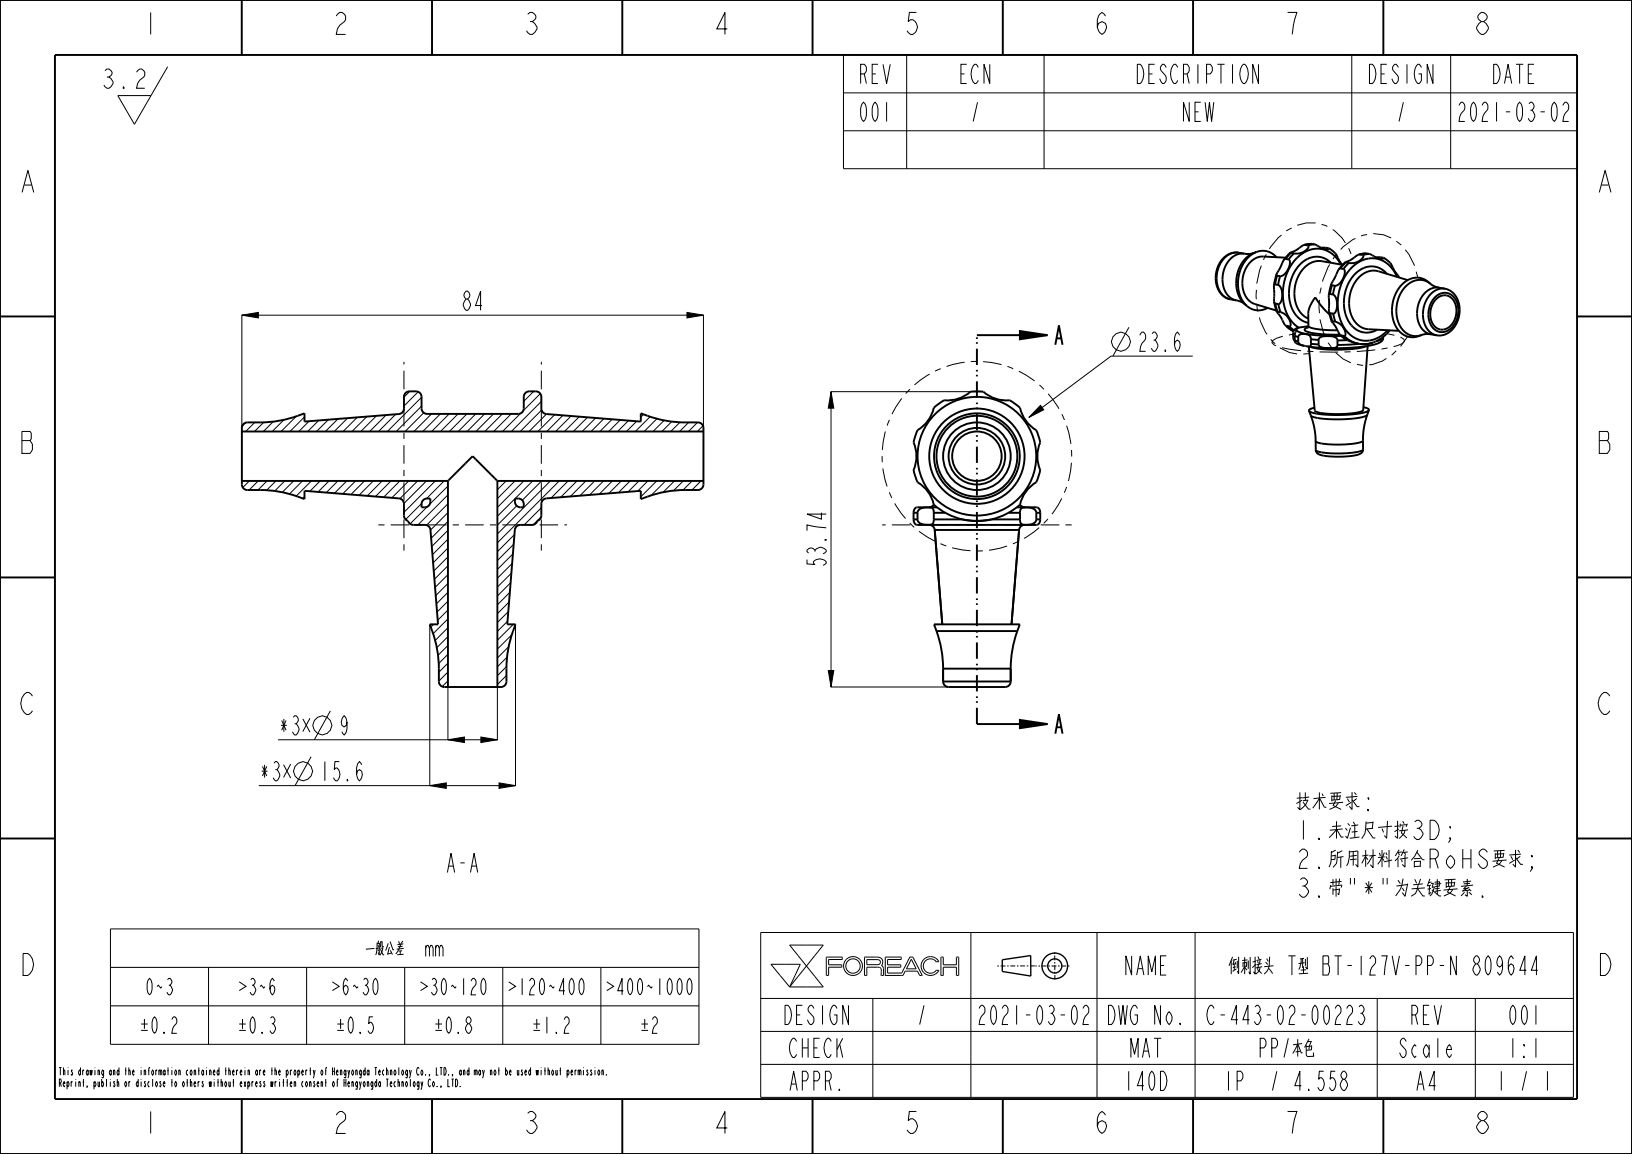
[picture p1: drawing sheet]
<svg xmlns="http://www.w3.org/2000/svg" width="297mm" height="210mm" viewBox="0 0 297 210" stroke-linecap="round" stroke-linejoin="round" font-family="sans-serif">
<g fill="none" stroke="#000" stroke-width=".18">
<path d="M19.1 12.9l.4-.3a.82 .82 0 0 1 .9 .8l-.6 .6a1.58 1.58 0 0 1 .8 1.2 1.2 1.2 0 0 1-1.1 .9l-.6-.6M19.5 14h.3M22.4 15.8l.2 .3h-.2zM24.9 13.1l.5-.5h.4l.5 .5a1.35 1.35 0 0 1-.9 1.5l-.4 .6-.1 .9h1.4M30.5 12.1l-6 10.5-3.1-5.2h6.1M153.5 10h133.5v20.7h-133.5zM153.5 16.9h133.5M165 10v20.7M190 10v20.7M246 10v20.7M264 10v20.7M153.5 23.8h133.5"/>
<path d="M44 57.4l3-.5v1zM44 57.3v20.5M44 57.4h84M125 56.9l3 .5-3 .5zM128 57.3v20.5M205.5 59.6l-3 5.2M44.7 76.9l-.6 .6M46.4 76.9l-1.7 1.6M48 76.9l-1.7 1.6M49.7 76.7l-1.8 1.8M51.7 76.4l-2.2 2.1M53.9 75.8l-2.7 2.7"/>
<path d="M55.4 75.9l-2.6 2.6M56.2 76.7l-1.8 1.8M58 76.5l-2 2M59.7 76.4l-2.1 2.1M61.5 76.2l-2.3 2.3M63.3 76.1l-2.5 2.4M65 76l-2.6 2.5M66.8 75.8l-2.8 2.7M68.5 75.7l-2.8 2.8M70.3 75.5l-3 3M72 75.4l-3.1 3.1M74.6 71.2l-1.1 1.1"/>
<path d="M76.1 71.3l-2.6 2.6M76.7 72.3l-6.2 6.2M76.7 73.9l-4.6 4.6M77.1 75.1l-3.4 3.4M78.5 75.3l-3.2 3.2M80.1 75.3l-3.2 3.2M81.8 75.3l-3.2 3.2M83.4 75.3l-3.2 3.2M85 75.3l-3.2 3.2M86.6 75.3l-3.2 3.2M88.2 75.3l-3.2 3.2M89.8 75.3l-3.2 3.2"/>
<path d="M91.4 75.3l-3.2 3.2M93 75.3l-3.2 3.2M94.7 75.2l-3.3 3.3M97.1 71.2l-1.8 1.8M98.3 71.6l-3.1 3.1M98.5 73.1l-5.4 5.4M98.6 74.6l-3.9 3.9M99.5 75.3l-3.2 3.2M100.9 75.5l-3 3M102.4 75.6l-2.9 2.9M103.9 75.7l-2.8 2.8M105.4 75.8l-2.7 2.7"/>
<path d="M106.9 75.9l-2.6 2.6M108.4 76.1l-2.5 2.4M109.9 76.2l-2.3 2.3M111.4 76.3l-2.2 2.2M112.9 76.4l-2.1 2.1M114.4 76.5l-2 2M115.9 76.7l-1.9 1.8M117.1 75.4l-.5 .5M118.3 75.8l-2.7 2.7M119.6 76.2l-2.4 2.3M120.9 76.5l-2.1 2M122.3 76.7l-1.8 1.8"/>
<path d="M123.7 76.8l-1.6 1.7M125.3 76.9l-1.6 1.6M126.9 76.9l-1.6 1.6M127.9 77.5l-1 1M151.2 71.3h27.7M151.2 71.3l.5 3h-1zM151.2 71.3v53.7M189.3 73.8l.6 .8-2.7 1.4zM217.1 64.8h-14.9l-15 11.2M45.4 87.5l-1.2 1.2M47 87.5l-1.7 1.7M48.6 87.5l-1.6 1.7"/>
<path d="M50.2 87.5l-1.7 1.7M51.8 87.5l-1.8 1.8M53.4 87.5l-2 2.1M55 87.5l-2.3 2.4M55.4 90.4l-.3 .3M56.7 87.5l-2.8 2.8M58.3 87.5l-1.9 1.9M59.9 87.5l-2 2M61.5 87.5l-2.1 2.1M63.1 87.5l-2.2 2.3M64.7 87.5l-2.3 2.4M66.3 87.5l-2.4 2.5"/>
<path d="M67.9 87.5l-2.6 2.6M69.6 87.5l-2.8 2.7M71.2 87.5l-2.9 2.9M72.8 87.5l-3 3M74.4 87.5l-3.1 3.1M76 87.5l-3.2 3.2M76.7 91.6l-2.9 2.9M77.6 87.5l-4.1 4.1M77.7 92.2l-3.1 3.1M79.2 87.5l-5.7 5.7M80.8 87.5l-3.2 3.2M81.5 88.4l-3.3 3.3"/>
<path d="M81.5 90.1l-5.4 5.4M81.5 91.7l-3.9 3.9M81.5 93.3l-3.2 3.2M81.5 94.9l-3 3.1M81.5 96.5l-2.9 2.9M81.5 98.1l-2.8 2.8M81.5 99.7l-2.7 2.7M92.1 87.5l-1.6 1.6M93.5 99l-3 3M93.6 97.3l-3.1 3.1M93.7 90.8l-3.2 3.2M93.7 87.5l-3.2 3.2"/>
<path d="M94 92l-3.5 3.6M95.3 87.5l-4.8 4.8M96.9 87.5l-3.2 3.2M98.5 94l-1.5 1.5M98.5 92.4l-3.1 3.1M98.6 87.5l-3.6 3.5M100.2 87.5l-9.7 9.7M101.8 87.5l-11.3 11.3M103.4 87.5l-3.1 3.1M105 87.5l-3 3M106.6 87.5l-2.8 2.8M108.2 87.5l-2.7 2.7"/>
<path d="M109.8 87.5l-2.5 2.6M111.5 87.5l-2.5 2.4M113.1 87.5l-2.3 2.3M114.7 87.5l-2.2 2.1M116.3 87.5l-2 2M117.9 87.5l-1.8 1.9M119.5 87.5l-2.9 2.9M121.1 87.5l-2.6 2.7M122.7 87.5l-2 2.1M124.3 87.5l-1.7 1.8M126 87.5l-1.7 1.7M127.6 87.5l-1.7 1.7"/>
<path d="M78.2 113.7v29.3M78.9 113.6l-.5 .5M81.5 101.3l-2.6 2.6M81.5 103l-2.4 2.4M81.5 104.6l-2.3 2.3M81.5 106.2l-2.2 2.2M81.5 107.8l-2.1 2.1M81.5 109.4l-2 2M81.5 111l-1.8 1.9M81.5 112.6l-2.7 2.7M81.5 114.2l-2.3 2.4M81.5 115.8l-2 2.1"/>
<path d="M81.5 117.5l-1.8 1.8M81.5 119.1l-1.7 1.6M92.3 119.6l-1.8 1.7M92.4 113.1l-1.9 1.8M92.5 111.3l-2 2M92.6 117.7l-2.1 2M92.6 109.6l-2.1 2.1M92.8 107.8l-2.3 2.3M92.9 106.1l-2.4 2.4M93.1 104.3l-2.6 2.5M93.1 115.5l-2.6 2.6M93.2 102.5l-2.7 2.7"/>
<path d="M93.3 100.8l-2.8 2.8M93.4 113.6l-2.9 2.9M93.8 113.7v29.3M50.6 134.6h39.9M81.5 134.6l3-.5v1zM81.5 125.1v9.6M81.5 120.7l-1.6 1.6M81.5 122.3l-1.6 1.6M81.5 123.9l-1 1M87.5 134.1l3 .5-3 .5zM90.5 125.1v9.6M92.2 122.9l-1.7 1.7"/>
<path d="M92.2 121.3l-1.7 1.7M150.7 122h1l-.5 3zM151.2 125h21.4M47.1 143h46.7M78.2 143l3-.5v1zM90.8 142.5l3 .5-3 .5zM20.1 169h107.1v21h-107.1zM20.1 176h107.1M37.9 176v14M55.8 176v14M73.6 176v14M78.1 172.5l.3-.5h.2l.2 .5v1.5"/>
<path d="M79.3 172.5l.2-.5h.2l.2 .5v1.5M79.3 172v2M79.9 172.5l.3-.5h.2l.2 .5v1.5M91.5 176v14M109.3 176v14M138.4 169.7h147.9v30h-147.9zM140.3 175.5h5.3l-1.9 4.1zM143.7 172h6.1l-3 3.8zM146.8 175.8l3 3.8h-6.1M146.8 175.8l-3.1 3.8M150.8 177.5v-1.5h2.4v-.4h-2.4v-1h2.4l.1-.4h-2.9v3.3h.4M157.8 174.6l2.1 .1 .3 .1v.4l-.4 .3h-2z"/>
<path d="M157.8 177.5v-1.5h1.9l.4 .1 .2 .2 .1 1.2h.4M160.8 177.5v-1.3l-.4-.5 .2-.6-.2-.7-.7-.2h-2.3l-.1 3.3h.5M164.3 177.5h.1M165.9 174.6l.8 1.7h-1.7zM166.1 174.2h-.5l-1.5 2.9h-2.6v-1.1h2.4v-.4h-2.4v-1h2.5v-.4h-2.9v3.3h3.2M166.1 174.2h.1M166.1 174.2l1.7 3.3h-.4l-.4-.8h-2.3l-.4 .8M170.4 175l-.7-.5h-.8l-.6 .5-.3 .8 .3 .8 .6 .4h.8l.7-.4M170.4 176.6h.1M170.4 175h.1M170.4 176.6h.4M170.4 175h.5l-.4-.5-.5-.3-.7-.1-.7 .1-.5 .4-.3 .5-.2 .5 .1 .7 .5 .8 1 .4 1-.2 .7-.7"/>
<path d="M170.8 176.6h.1M171.2 174.2h.5v1.4h2.4v-1.4h.4v3.3h-.4v-1.5h-2.4v1.5h-.5zM176.7 169.7v30M199.6 169.7v30M217.5 169.7v30M20.1 183h107.1M138.4 181.7h147.9M138.4 187.7h147.9M138.4 193.7h147.9M158.8 181.7v18M250.6 181.7v18M268.5 181.7v18"/>
<circle cx="204" cy="62.2" r="1.72"/>
<circle cx="155.2" cy="175.8" r="1.31"/>
<circle cx="155.2" cy="175.8" r="1.71"/>
</g>
<path d="M44 57.4l3-.5v1zM125 56.9l3 .5-3 .5zM151.2 71.3l.5 3h-1zM189.3 73.8l.6 .8-2.7 1.4zM185.6 60.2l5 .8-5 .7zM81.5 134.6l3-.5v1zM87.5 134.1l3 .5-3 .5zM150.7 122h1l-.5 3zM185.6 131l5 .8-5 .7zM78.2 143l3-.5v1zM90.8 142.5l3 .5-3 .5z" fill="#000"/>
<g fill="none" stroke="#000" stroke-width=".35">
<path d="M0 0h297v210h-297zM10 10h277v190h-277zM44 .1v10M78.6 .1v10M113.2 .1v10M147.9 .1v10M182.5 .1v10M217.1 .1v10M251.7 .1v10M0 57.6h10M222.6 47a3.2 3.2 0 0 1 2.8-1 3.8 3.8 0 0 0-3.9 3.5 4 4 0 0 0 2.2 4.9l.2 .1a3.9 3.9 0 0 1-2.6-5l.5-1.4zM231.9 54.9l.5 1.9"/>
<path d="M232.3 49.9l-.5 2.1M234.1 59.3l1.3 1M234.8 46l-1.2 1.3M236.3 59.6a.42 .42 0 0 0-.3 .5 .42 .42 0 0 0 .5 .3 25 25 0 0 0 7.6 .7M236.3 59.6l-.4 .2-.5 .4M238 59.6l.1-.3a6.3 6.3 0 0 0 3.6 .8h1.7M238 59.6a.52 .52 0 0 0-.5 .5 11.1 11.1 0 0 0 5.2 .8h.4a1.08 1.08 0 0 1 1.3 .5 6 6 0 0 0 8.5-1.3M238.1 59.4l-1.8 .2M238.6 44.4l-1.3 .2M240.6 47.5a4.5 4.5 0 0 0-4.6 3.5 5.8 5.8 0 0 0 1.6 6.8l.5 .2M241.9 56.7l.5 1.8M241.9 45.2l1.1 .9"/>
<path d="M242.2 47.8a3.8 3.8 0 0 0-5.9 .6 7.3 7.3 0 0 0-.1 9.3 3.6 3.6 0 0 0 1.9 1.1M242.3 51.7l-.5 2M244 48.1a4.8 4.8 0 0 0-8.2-.9 9.2 9.2 0 0 0-.6 11.5l1.1 .9M244.8 47.7l-1.2 1.4M248.6 46.1l-1.3 .2M250.9 49.4a4.1 4.1 0 0 0-4.7 2.7 6 6 0 0 0 1.2 7.2l.7 .4 .9 .2M251.9 46.9l1.1 .9M252.4 49.8a3.8 3.8 0 0 0-6.1 .4 7.3 7.3 0 0 0-.1 9.3 3.6 3.6 0 0 0 4.4 .5M254.2 50.4a4.8 4.8 0 0 0-8.3-1.6 9.2 9.2 0 0 0-.7 11.6 4.8 4.8 0 0 0 7.3-.3M254.5 50.2l.1 .3M260.4 53.5a2.92 2.92 0 0 1 3-.8 2.92 2.92 0 0 1 2 2.3 4.8 4.8 0 0 1-2.8 6 3.1 3.1 0 0 1-3.6-3.1 5.5 5.5 0 0 1 1.4-4.4zM261.1 54.1a2.36 2.36 0 0 1 2.6-.7 2.36 2.36 0 0 1 1.6 2.1 4.1 4.1 0 0 1-2.5 4.9 2.65 2.65 0 0 1-2.8-2.9v-1l.2-.9z"/>
<path d="M261.3 54.5a2.05 2.05 0 0 1 2.2-.7 2.05 2.05 0 0 1 1.4 1.8 3.4 3.4 0 0 1-2.4 4.4 2.51 2.51 0 0 1-2.2-3l.3-1.4zM287 57.6h10M44 78.5h84M44.3 77.2l.7-.3a22.8 22.8 0 0 0 10.4-1.7v1.5l17.2-1.4a1 1 0 0 0 .9-1v-2.1a1 1 0 0 1 1-1h1.2a1 1 0 0 1 1 1v2.1a1 1 0 0 0 1 1h16.6a1 1 0 0 0 1-1v-2.1a1 1 0 0 1 1-1h1.2a1 1 0 0 1 1 1v2.1a1 1 0 0 0 .9 1l17.2 1.4v-1.5a22.8 22.8 0 0 0 10.4 1.7 1 1 0 0 1 1 1v10.3a1 1 0 0 1-1 1 22.8 22.8 0 0 0-10.4 1.6v-1.5l-17.2 1.4a1 1 0 0 0-.9 1v2.1a1.14 1.14 0 0 1-.7 1 1 1 0 0 1-1 .7h-2.1a1 1 0 0 0-1 .9l-1.4 17.2h1.5a22.8 22.8 0 0 0-1.6 10.4 1 1 0 0 1-1 1h-10.3a1 1 0 0 1-1-1 22.8 22.8 0 0 0-1.7-10.4h1.5l-1.4-17.2a1 1 0 0 0-1-.9h-2.1a1.14 1.14 0 0 1-1-.7 1 1 0 0 1-.7-1v-2.1a1 1 0 0 0-.9-1l-17.2-1.4v1.5a22.8 22.8 0 0 0-10.4-1.6 1 1 0 0 1-1-1v-10.3zM177.8 61h12.8M185.6 60.2l5 .8-5 .7zM235.8 62.4l1.6 .5M248.6 63a22.4 22.4 0 0 1-10.1 .1M249.8 62.3l-1.1 .3h-1.3M251.6 61.9a4.4 4.4 0 0 1-3 1.1l-4.1 .3a38.1 38.1 0 0 1-6.6-.3M44 87.5h37.5M77 91l.3-.2 1-.1a1.25 1.25 0 0 1-.3 1.3 1.25 1.25 0 0 1-1.3 .3l.1-1z"/>
<path d="M81.5 87.5v37.5M90.5 87.5l-4.5-4.5-4.5 4.5M90.5 87.5v37.5M90.5 87.5h37.5M93.7 90.7a1.25 1.25 0 0 1 1.3 .3 1.25 1.25 0 0 1 .3 1.3 1.25 1.25 0 0 1-1.3-.3 1.25 1.25 0 0 1-.3-1.3zM169.1 95.5a1 1 0 0 1 1 .9M169.9 91.8l-.3 .4-.5 .1M170.1 96.4l1.4 17.2M170.1 96.4h15.4M170.5 92.3h-3.7M175.1 94.5a13.9 13.9 0 0 0 5.3 0l-2.2 .3h-1.6zM185 92.3h3.8"/>
<path d="M185.5 96.4l-1.4 17.2M185.6 91.8l.4 .4 .5 .1M186.5 95.5a1 1 0 0 0-1 .9M188.8 95.5h-21.8M239.4 81.9a2.94 2.94 0 0 0 2.3 .6h2.6a7 7 0 0 0 3.8-.7 1.49 1.49 0 0 1-1.7 1.1l-2.3 .2-2.3-.1a2.57 2.57 0 0 1-2.3-.8zM0 105.1h10M287 105.1h10M171.6 124h12.3M171.6 121.7v2.3M177.8 131.8h12.8M183.9 121.7v2.3M183.9 124a1 1 0 0 1-1 1h-10.3a1 1 0 0 1-1-1"/>
<path d="M185.6 131l5 .8-5 .7zM0 152.6h10M287 152.6h10M44 200.1v10M78.6 200.1v10M113.2 200.1v10M147.9 200.1v10M182.5 200.1v10M217.1 200.1v10M251.7 200.1v10"/>
<circle cx="177.8" cy="83" r="10.8"/>
<circle cx="177.8" cy="83" r="8.7"/>
<circle cx="177.8" cy="83" r="5.2"/>
<circle cx="177.8" cy="83" r="6.2"/>
<circle cx="177.8" cy="83" r="4.5"/>
</g>
<g fill="none" stroke="#000" stroke-width=".25">
<path d="M187.6 173.9v3.7l-5.2-.8v-2.1l5.2-.8"/>
<circle cx="192" cy="175.8" r="2.34"/>
<circle cx="192" cy="175.8" r="1.29"/>
</g>
<path d="M181.5 175.8h6.8M191.9 173.3l.1 5M194.6 175.8h-6.2" fill="none" stroke="#000" stroke-width=".18" stroke-dasharray=".3 .3 .9 .3" stroke-linecap="butt"/>
<path d="M177.8 131.8v-70.8" fill="none" stroke="#000" stroke-width=".35" stroke-dasharray="3 .9 .3 .6 .3 .9" stroke-linecap="butt"/>
<!-- layer: 02___PRT_ALL_AXES -->
<g fill="none" stroke="#000" stroke-width=".35">
<path d="M223.9 54.5l1.1 .2M225 54.7l.9 .2 .6 .4M225.4 46l1.1 .2M226.5 46.2a3.7 3.7 0 0 0-3.8 3.1 4.2 4.2 0 0 0 2 5.3l.3 .1M226.5 55.3l.4 .4M226.9 55.7a3.2 3.2 0 0 0 3.8 .3M228.1 46.1l-.7 .1h-.9M228.1 46.1a6 6 0 0 0-1.6 9.2M228.6 45.9l-.5 .2M228.6 45.9a3.2 3.2 0 0 1 3.7 .9M228.6 45.9a6.4 6.4 0 0 0-2.9 7.9l.4 1 .8 .9M232 51.8l.6 .1"/>
<path d="M232 51.8h-.1l-.1 .3 .1 2.6v.4l.2 .1M232.1 55.2l.4 1.5M232.1 55.2l.5 .1M232.4 50.2l-.4 1.6M232.4 50.2l.6 .1M232.5 56.7l.5 .1M232.5 56.7l-.1 .1 .7 .9 .6 1.3 .4 .3M232.6 51.9l.4 .3 .2 .6 .1 1.6a.92 .92 0 0 1-.7 .9M232.6 55.3l.4 1.5M233 50.3l-.4 1.6M233 56.8l1.1 .6 .7 1.1a.59 .59 0 0 1-.2 .9M233.9 47.1l.6 .1"/>
<path d="M233.9 47.1l-.3 .3-1.1 2.2a.34 .34 0 0 0-.1 .6M234 46.9l-4.1-.2a4.3 4.3 0 0 0-3.8 4.3 4 4 0 0 0 2.3 4.3l3.9 1.2M234.1 59.3l1.3 1M234.1 59.3l.5 .1M234.5 47.2a1.55 1.55 0 0 1-.2 2l-.7 .8-.6 .3M234.6 59.4l.9 .7M234.9 46l-1 1.1M234.9 46l.6 .1M235.5 46.1l-1 1.1M237.5 44.6l-.4 .1-1.4 .9-.9 .4h.1M237.5 44.6l.5 .1M238 44.7a.54 .54 0 0 1-.3 .8l-1 .6h-1.2"/>
<path d="M238.1 57v2.3M238.1 57a5.4 5.4 0 0 1 1.3-2.9l1.1 1.6 1.5 1.5M238.6 44.4h.1M238.7 44.4l.5 .1M238.7 44.4l-1.2 .2M239.2 44.5l1.7 .8h.6l.4-.1-.7-.1h-.8M239.2 44.5l-1.2 .2M240.6 47.5l3.7 .7M242 53.5a.46 .46 0 0 0-.2 .7v2.4l.3 .4M242 53.5l.6 .1M242.1 57l.5 .1M242.1 57l.4 1.5"/>
<path d="M242.4 51.9l-.4 1.6M242.4 51.9l.5 .1M242.5 58.5h-.1l.6 .9 .7 1.3 .4 .3M242.5 58.5l.5 .1M242.6 53.6l.4 .3 .2 .6 .1 1.7a.93 .93 0 0 1-.7 .9M242.6 57.1l.4 1.5M242.9 52l-.3 1.6M243 46.1l1.3 2.1M243 58.6l1.1 .5 .7 1.1a.6 .6 0 0 1-.2 .9M243.9 48.9l.6 .1M243.9 48.9l-.3 .3-1.2 2.1a.34 .34 0 0 0 0 .6M244.5 49a1.61 1.61 0 0 1-.2 2l-.7 .7-.7 .3"/>
<path d="M244.9 47.8l-1 1.1M244.9 47.8l.6 .1M245.5 47.9l-1 1.1M247.4 46.3l-.4 .2-1.3 .8-.9 .4 .1 .1M247.4 46.3l.6 .1M248 46.4a.54 .54 0 0 1-.3 .9l-1.1 .5-1.1 .1M248.6 46.1h.1M248.7 46.1l.5 .1M248.7 46.1l-1.3 .2M249 59.9l5.6 .3M249.2 46.2l-1.2 .2M249.2 46.2l1.6 .8 .6 .1 .5-.1-.7-.2h-.8"/>
<path d="M250.9 49.4l5.3 1.6M253 47.8l.8 1.6 .7 .8M260.4 51.7a3.4 3.4 0 0 0-5.1 1 6 6 0 0 0 .4 7.8 3.3 3.3 0 0 0 3.6 .3h1.1M260.4 51.7l.6 .4 .9 .3M260.4 51.7a3.6 3.6 0 0 0-5.8 .7 6.5 6.5 0 0 0 .3 8.1 3.3 3.3 0 0 0 3.9 .4M261.9 52.4l1.1 .1M261.9 52.4a3.7 3.7 0 0 0-3.8 3.2 4.2 4.2 0 0 0 2 5.2h.3M235.6 61.1v.8M235.6 61.1l.3-.9-.2-.2-.3 .2-.1 .3 .1 1 .2 .6M235.6 61.1l.7 .2M235.6 61.9l.2 .5M235.6 61.9l.7 .3"/>
<path d="M236.3 61.3v.9M236.3 61.3a1.25 1.25 0 0 1 1.7-.4l.4 .3 .2 .5M236.3 62.2a1.81 1.81 0 0 0 1.8 .9l.3-.1 .2-.4M238.2 74.8l.3 .8M238.5 75.6a13.5 13.5 0 0 1 .9 4.7M238.6 61.7v.9M238.6 61.7l1.4 .2M238.6 62.6l1.4 .1M239.2 74.2l-.8 .3-.2 .3M240 61.9v.8M240 61.9a1.33 1.33 0 0 1 1.6-.7h.6a1.04 1.04 0 0 1 1.2 .7M240 62.7a1.28 1.28 0 0 0 1.5 .6l.9 .1a.82 .82 0 0 0 1-.6"/>
<path d="M243.4 61.9v.9M244.1 61l1.1 .9h-1.8M244.1 61l.5 .1M244.6 61.1l1.3 1 1.4 .5M247.3 62.6h.1M247.4 62.6l-4 .2M248.1 74.1l.9 .3 .1 .2M248.8 75.5a13.5 13.5 0 0 0-.8 4.7M248.8 75.5a6.9 6.9 0 0 1-3.8 .8h-.7a13.2 13.2 0 0 1-5.7-.6l-.1-.1M248.9 63l-.8 11.6a4.6 4.6 0 0 1-3 .7l-1.8 .1a7.9 7.9 0 0 1-4-.6l-1.1-11.7M249.1 74.6a5.7 5.7 0 0 1-3.4 .8l-2.1 .1a11.6 11.6 0 0 1-5.3-.7h-.1M249.1 74.6l-.3 .9"/>
<path d="M251.7 61.3v.2M251.7 61.5l-1.3 .6M251.7 61.5l-.1 .4M260.4 60.8l1.1 .2M166.3 94.5l.2 .8 .5 .2M166.3 93.3v1.2M166.3 93.3h.7M166.3 94.5h.7M166.8 92.3l-.4 .4-.1 .6M166.8 92.3h.1M167 94.5a1.66 1.66 0 0 0 2 1 .77 .77 0 0 0 .9-1M167 93.3a1.65 1.65 0 0 1 2-1 .77 .77 0 0 1 .9 1"/>
<path d="M167 93.3v1.2M169.9 93.3v1.2M169.9 93.3h2.1M169.9 94.5h5.2a11.8 11.8 0 0 1-5.2-2.7 6.2 6.2 0 0 0-2.9-4l-.7-2.3a6.3 6.3 0 0 0 0-5l.7-2.2a6.2 6.2 0 0 0 2.9-4.1l1.9-1.4a6.2 6.2 0 0 0 4.8-1.5h2.4a6.2 6.2 0 0 0 4.7 1.5l1.9 1.4a6.2 6.2 0 0 0 3 4.1l.7 2.2a6.2 6.2 0 0 0 0 5l-.7 2.3a6.2 6.2 0 0 0-3 4 11.8 11.8 0 0 1-5.2 2.7h5.2M170.1 96.4l1.4 17.2M183.5 93.3h2.1M185.5 96.4l-1.4 17.2M185.6 93.3a.86 .86 0 0 1 .3-.8 .86 .86 0 0 1 .9-.2h.1a1.43 1.43 0 0 1 1.7 1M185.6 93.3v1.2M185.6 94.5a.86 .86 0 0 0 .3 .9 .86 .86 0 0 0 .9 .1h.1a1.44 1.44 0 0 0 1.7-1M188.6 93.3h.7M188.6 93.3v1.2"/>
<path d="M188.6 94.5h.7M188.8 92.3h.1M188.8 92.3l.4 .4 .1 .6M188.8 95.5h.1M189.3 94.5l-.1 .7-.4 .3M189.3 93.3v1.2M239.4 80.3v1.6M248 80.2a3.4 3.4 0 0 1-2.3 .6l-2.4 .1a7.7 7.7 0 0 1-3.9-.6M248 80.2l.1 1.6M170.4 114.8a20 20 0 0 1 1.2 6.9M170.4 114.8h14.7M170.4 114.8l-.4-1.2h15.6l-.5 1.2"/>
<path d="M185.1 114.8a20 20 0 0 0-1.2 6.9M171.6 121.7h12.3M171.6 121.7v2.3M183.9 121.7v2.3"/>
<circle cx="177.8" cy="83" r="7.4"/>
<circle cx="177.8" cy="83" r="7.8"/>
</g>
<!-- layer: 03___PRT_ALL_CURVES -->
<g fill="none" stroke="#000" stroke-width=".18" stroke-dasharray="1.1 1.1 3.4 1.1" stroke-linecap="butt">
<path d="M228.6 53.9a14.4 14.4 0 0 1 5.6-12 7.2 7.2 0 0 1 10.1 1.4l1.1 1.7 .8 2M240 55.9a11.6 11.6 0 0 0 4.4 9.4 7.3 7.3 0 0 0 8.9-.7l1.5-1.5 1.4-1.9M258 50.5a10.2 10.2 0 0 0-4.4-7 7.4 7.4 0 0 0-9.1 1.4 14.7 14.7 0 0 0-4.5 11M234.4 63.5l-1.5-.3-1-.4-.4-.4 .1-.4 .7-.5 1.3-.3 1.7-.4M238.3 64.3a7.3 7.3 0 0 1-8-3.9l-.9-1.9-.6-2.2-.2-2.4M252.4 60.7h.1M252.5 60.7l.2 .1M252.7 60.8l1.3 .3 1 .3 .5 .4 .1 .3-.4 .4a29.1 29.1 0 0 1-10.1 1.5 59.6 59.6 0 0 1-10.7-.5M68.8 95.5h34.4M195 95.5h-34.5M195 83a17.3 17.3 0 0 0-25.4-15.2 17.3 17.3 0 0 0-1.4 29.6 17.3 17.3 0 0 0 26.8-12.7v-1.7M73.5 100.2v-34.3"/>
<path d="M98.5 100.2v-34.3"/>
</g>
<g font-size="5.2">
<text x="26.1" y="6.3">1</text>
<text x="60.7" y="6.3">2</text>
<text x="95.4" y="6.3">3</text>
<text x="130" y="6.3">4</text>
<text x="164.6" y="6.3">5</text>
<text x="199.2" y="6.3">6</text>
<text x="233.9" y="6.3">7</text>
<text x="268.5" y="6.3">8</text>
<text x="3.8" y="35">A</text>
<text x="290.8" y="35">A</text>
<text x="3.8" y="82.5">B</text>
<text x="290.8" y="82.5">B</text>
<text x="3.8" y="130">C</text>
<text x="290.8" y="130">C</text>
<text x="3.8" y="177.5">D</text>
<text x="290.8" y="177.5">D</text>
<text x="26.1" y="206.3">1</text>
<text x="60.7" y="206.3">2</text>
<text x="95.4" y="206.3">3</text>
<text x="130" y="206.3">4</text>
<text x="164.6" y="206.3">5</text>
<text x="199.2" y="206.3">6</text>
<text x="233.9" y="206.3">7</text>
<text x="268.5" y="206.3">8</text>
</g>
<g font-size="4.6">
<text x="155.8" y="15.2">REV</text>
<text x="174.1" y="15.2">ECN</text>
<text x="205.5" y="15.2">DESCRIPTION</text>
<text x="248.2" y="15.2">DESIGN</text>
<text x="270.9" y="15.2">DATE</text>
<text x="155.8" y="22.1">001</text>
<text x="176.4" y="22.1">/</text>
<text x="214.6" y="22.1">NEW</text>
<text x="253.9" y="22.1">/</text>
<text x="264.1" y="22.1">2021-03-02</text>
<text x="83.9" y="56.5">84</text>
<text x="191.7" y="62.7">A</text>
<text x="206.9" y="63.9">23.6</text>
<text x="150.4" y="103.4" transform="rotate(-90 150.4 103.4)">53.74</text>
<text x="50.6" y="133.7">*3× 9</text>
<text x="191.7" y="133.5">A</text>
<text x="47.1" y="142.1">*3× 15.6</text>
<text x="235.7" y="147.5">技术要求:</text>
<text x="235.7" y="152.8">1.未注尺寸按3D;</text>
<text x="80.5" y="158.8">A-A</text>
<text x="235.7" y="158">2.所用材料符合RoHS要</text>
<text x="235.7" y="163.3">3.带&quot;*&quot;为关键要素.</text>
<text x="204" y="177.4">NAME 倒刺接头 T型 BT-127V-PP-N 809644</text>
<text x="141.8" y="186.4">DESIGN</text>
<text x="166.6" y="186.4">/</text>
<text x="176.8" y="186.4">2021-03-02</text>
<text x="200.6" y="186.4">DWG No.</text>
<text x="218.1" y="186.4">C-443-02-00223</text>
<text x="256.2" y="186.4">REV</text>
<text x="274" y="186.4">001</text>
<text x="143" y="192.4">CHECK</text>
<text x="205.2" y="192.4">MAT</text>
<text x="228.6" y="192.4">PP</text>
<text x="230.5" y="192.4">/本色</text>
<text x="253.9" y="192.4">Scale</text>
<text x="274" y="192.4">1:1</text>
<text x="143" y="198.4">APPR.</text>
<text x="204" y="198.4">140D</text>
<text x="222.3" y="198.4">IP</text>
<text x="230.9" y="198.4">/ 4.558</text>
<text x="257.3" y="198.4">A4</text>
<text x="272.1" y="198.4">1</text>
<text x="276.3" y="198.4">/ 1</text>
</g>
<g font-size="3.9">
<text x="61.9" y="174">一般公差</text>
<text x="26.1" y="181">0~3</text>
<text x="42" y="181">＞3~6</text>
<text x="58.9" y="181">＞6~30</text>
<text x="74.8" y="181">＞30~120＞120~400＞400~1000</text>
<text x="24.2" y="188">±0.2</text>
<text x="42" y="188">±0.3</text>
<text x="59.9" y="188">±0.5</text>
<text x="77.7" y="188">±0.8</text>
<text x="95.5" y="188">±1.2</text>
<text x="115.3" y="188">±2</text>
</g>
<g font-size="1.8">
<text x="10.6" y="195.7">This drawing and the information contained therein are the property of</text>
<text x="10.6" y="197.8">Reprint, publish or disclose to others without express written consent of</text>
<text x="60.3" y="195.7">Hengyongda Technology Co., LTD., and may not be used without permission.</text>
<text x="62.4" y="197.8">Hengyongda Technology Co., LTD.</text>
</g>
</svg>
